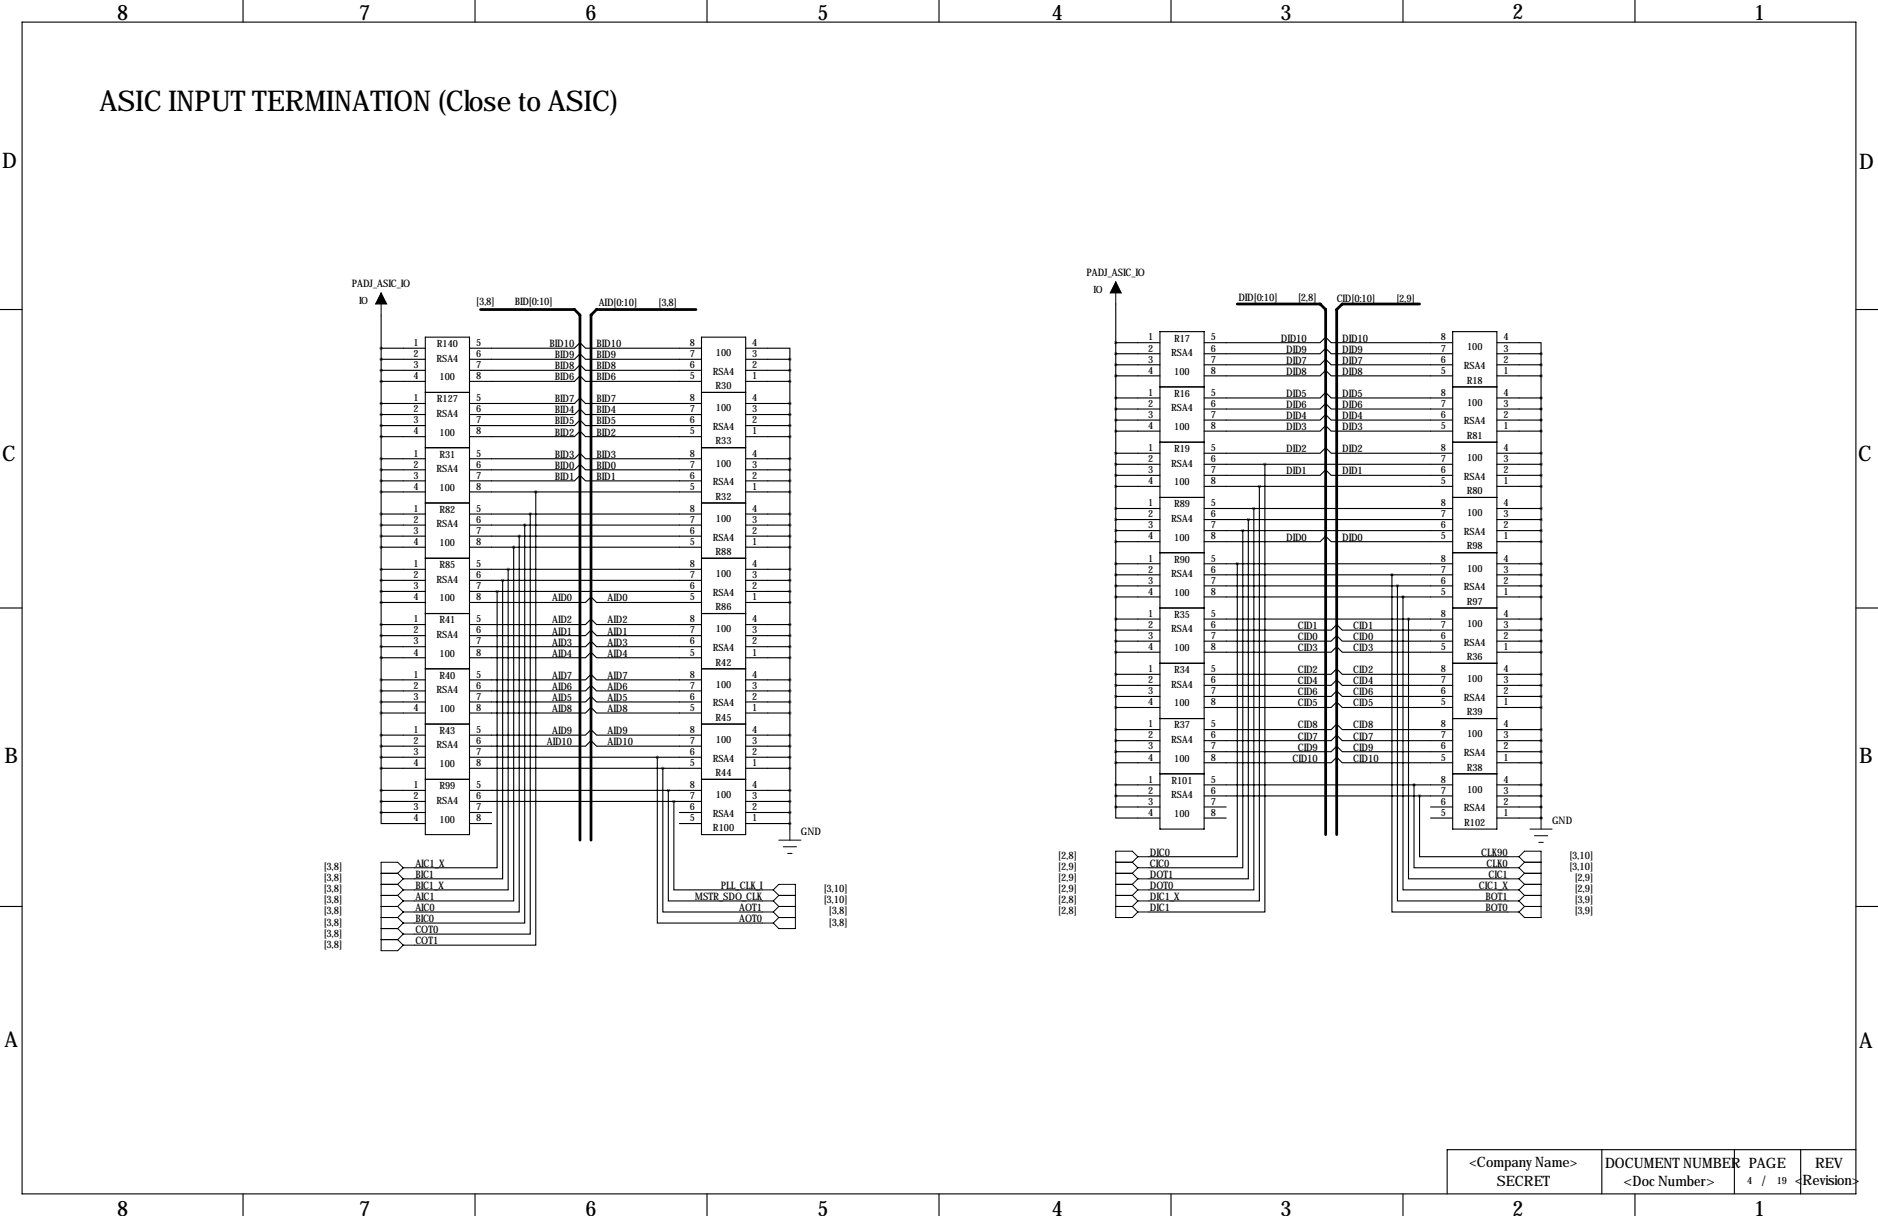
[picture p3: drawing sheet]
<svg xmlns="http://www.w3.org/2000/svg" width="432mm" height="279mm" viewBox="0 0 432 279" stroke-linecap="round" stroke-linejoin="round" font-family="sans-serif">
<g fill="none" stroke="#000" stroke-width=".25">
<path d="M5.1 5.1h421.6v269.2h-421.6zM55.9 0v5.1M109.2 0v5.1M162.6 0v5.1M215.9 0v5.1M269.2 0v5.1M322.6 0v5.1M375.9 0v5.1M0 71.1h5.1M87.6 72.4v114.3M97.8 77.5h10.1v114.3h-10.1zM161.3 77.5h10.1v114.3h-10.1z"/>
<path d="M256.5 78.7h10.2M256.5 69.8v115.6M266.7 76.2h10.2v114.3h-10.2zM276.9 78.7h26.6l1.3-1.2 1.3 1.2h27.9M334 76.2h10.2v114.3h-10.2zM344.2 78.7h10.1v2.6M426.7 71.1h5.1M87.6 92.7h10.2M87.6 95.2h10.2M87.6 97.8h10.2M87.6 80h10.2M87.6 82.5h10.2"/>
<path d="M87.6 85.1h10.2M87.6 87.6h10.2M97.8 90.2h10.1M107.9 95.2h24.2l1.2-1.2 1.3 1.2h26.7M107.9 97.8h24.2l1.2-1.3 1.3 1.3h26.7M107.9 87.6h24.2l1.2-1.2 1.3 1.2h26.7M107.9 92.7h24.2l1.2-1.3 1.3 1.3h26.7M107.9 85.1h24.2l1.2-1.3 1.3 1.3h26.7M107.9 82.5h24.2l1.2-1.2 1.3 1.2h26.7M107.9 80h24.2l1.2-1.3 1.3 1.3h26.7M161.3 90.2h10.1M171.4 80h10.2v2.5"/>
<path d="M171.4 92.7h10.2M171.4 95.2h10.2M171.4 97.8h10.2M171.4 82.5h10.2M171.4 85.1h10.2M171.4 87.6h10.2M181.6 82.5v108M256.5 91.4h10.2M256.5 94h10.2M256.5 96.5h10.2M256.5 99.1h10.2M256.5 81.3h10.2"/>
<path d="M256.5 83.8h10.2M256.5 86.4h10.2M266.7 88.9h10.2M276.9 99.1h26.6l1.3-1.3 1.3 1.3h27.9M276.9 96.5h26.6l1.3-1.3 1.3 1.3h27.9M276.9 91.4h26.6l1.3-1.2 1.3 1.2h27.9M276.9 94h26.6l1.3-1.3 1.3 1.3h27.9M276.9 83.8h26.6l1.3-1.3 1.3 1.3h27.9M276.9 86.4h26.6l1.3-1.3 1.3 1.3h27.9M276.9 81.3h26.6l1.3-1.3 1.3 1.3h27.9M334 88.9h10.2M344.2 91.4h10.1"/>
<path d="M344.2 94h10.1M344.2 96.5h10.1M344.2 99.1h10.1M344.2 81.3h10.1M344.2 83.8h10.1M344.2 86.4h10.1M354.3 81.3v106.7M87.6 100.3h10.2M87.6 105.4h10.2M87.6 107.9h10.2M87.6 110.5h10.2M87.6 113h10.2"/>
<path d="M87.6 118.1h10.2M97.8 102.9h10.1M97.8 115.6h10.1M107.9 107.9h24.2l1.2-1.2 1.3 1.2h26.7M107.9 110.5h24.2l1.2-1.3 1.3 1.3h26.7M107.9 100.3h24.2l1.2-1.2 1.3 1.2h26.7M107.9 105.4h24.2l1.2-1.3 1.3 1.3h26.7M107.9 118.1h14M107.9 113h53.4M121.9 118.1h39.4M121.9 118.1v96.5h-26.7M123.2 113v104.2h-28"/>
<path d="M161.3 102.9h10.1M161.3 115.6h10.1M171.4 100.3h10.2M171.4 105.4h10.2M171.4 107.9h10.2M171.4 110.5h10.2M171.4 113h10.2M171.4 118.1h10.2M256.5 104.1h10.2M256.5 106.7h10.2M256.5 109.2h10.2M256.5 111.8h10.2"/>
<path d="M256.5 116.8h10.2M256.5 119.4h10.2M266.7 101.6h10.2M266.7 114.3h10.2M276.9 109.2h26.6l1.3-1.3 1.3 1.3h27.9M276.9 104.1h26.6l1.3-1.2 1.3 1.2h27.9M276.9 106.7h57.1M276.9 111.8h57.1M276.9 116.8h57.1M276.9 119.4h57.1M287 119.4v82.5h-22.8M288.3 116.8v87.7h-24.1"/>
<path d="M289.6 111.8v95.2h-25.4M290.8 106.7v102.8h-26.6M334 101.6h10.2M334 114.3h10.2M344.2 104.1h10.1M344.2 106.7h10.1M344.2 109.2h10.1M344.2 111.8h10.1M344.2 116.8h10.1M344.2 119.4h10.1M0 139.7h5.1M87.6 120.7h10.2"/>
<path d="M87.6 123.2h10.2M87.6 125.7h10.2M87.6 130.8h10.2M87.6 133.3h10.2M87.6 135.9h10.2M87.6 138.4h10.2M97.8 128.3h10.1M107.9 138.4h26.7l1.3-1.2 1.3 1.2h24.1M107.9 135.9h6.4M107.9 120.7h53.4M107.9 123.2h53.4M107.9 125.7h53.4"/>
<path d="M107.9 130.8h53.4M107.9 133.3h53.4M114.3 135.9v63.5h-19.1M114.3 135.9h47M115.6 133.3v68.6h-20.4M116.8 130.8v73.7h-21.6M118.1 125.7v81.3h-22.9M119.4 123.2v86.3h-24.2M120.6 120.7v91.4h-25.4M161.3 128.3h10.1M171.4 120.7h10.2M171.4 123.2h10.2"/>
<path d="M171.4 125.7h10.2M171.4 130.8h10.2M171.4 133.3h10.2M171.4 135.9h10.2M171.4 138.4h10.2M256.5 121.9h10.2M256.5 124.5h10.2M256.5 129.5h10.2M256.5 132.1h10.2M256.5 134.6h10.2M256.5 137.2h10.2M266.7 139.7h10.2"/>
<path d="M266.7 127h10.2M276.9 124.5h26.6l1.3-1.3 1.3 1.3h27.9M276.9 121.9h57.1M276.9 129.5h57.1M276.9 132.1h57.1M276.9 134.6h57.1M276.9 137.2h57.1M284.5 129.5v67.3h-20.3M285.8 121.9v77.5h-21.6M320 132.1v77.4h26.7M321.3 134.6v72.4h25.4M322.6 137.2v67.3h24.1"/>
<path d="M334 139.7h10.2M334 127h10.2M344.2 121.9h10.1M344.2 124.5h10.1M344.2 129.5h10.1M344.2 132.1h10.1M344.2 134.6h10.1M344.2 137.2h10.1M426.7 139.7h5.1M87.6 156.2h10.2M87.6 158.8h10.2M87.6 143.5h10.2"/>
<path d="M87.6 146h10.2M87.6 148.6h10.2M87.6 151.1h10.2M97.8 153.7h10.1M97.8 141h10.1M107.9 146h26.7l1.3-1.2 1.3 1.2h24.1M107.9 143.5h26.7l1.3-1.3 1.3 1.3h24.1M107.9 148.6h26.7l1.3-1.3 1.3 1.3h24.1M107.9 151.1h26.7l1.3-1.2 1.3 1.2h24.1M107.9 158.8h26.7l1.3-1.3 1.3 1.3h24.1M107.9 156.2h26.7l1.3-1.3 1.3 1.3h24.1M161.3 153.7h10.1"/>
<path d="M161.3 141h10.1M171.4 156.2h10.2M171.4 158.8h10.2M171.4 143.5h10.2M171.4 146h10.2M171.4 148.6h10.2M171.4 151.1h10.2M256.5 154.9h10.2M256.5 157.5h10.2M256.5 142.2h10.2M256.5 144.8h10.2M256.5 147.3h10.2"/>
<path d="M256.5 149.9h10.2M266.7 152.4h10.2M276.9 147.3h29.2l1.2-1.3 1.3 1.3h25.4M276.9 144.8h29.2l1.2-1.3 1.3 1.3h25.4M276.9 154.9h29.2l1.2-1.2 1.3 1.2h25.4M276.9 149.9h29.2l1.2-1.3 1.3 1.3h25.4M276.9 157.5h29.2l1.2-1.3 1.3 1.3h25.4M276.9 142.2h57.1M323.8 142.2v59.7h22.9M334 152.4h10.2M344.2 154.9h10.1M344.2 157.5h10.1"/>
<path d="M344.2 142.2h10.1M344.2 144.8h10.1M344.2 147.3h10.1M344.2 149.9h10.1M87.6 161.3h10.2M87.6 163.8h10.2M87.6 168.9h10.2M87.6 171.4h10.2M87.6 174h10.2M87.6 176.5h10.2M97.8 166.4h10.1M97.8 179.1h10.1"/>
<path d="M107.9 161.3h26.7l1.3-1.3 1.3 1.3h24.1M107.9 163.8h26.7l1.3-1.2 1.3 1.2h24.1M107.9 168.9h26.7l1.3-1.3 1.3 1.3h24.1M107.9 171.4h26.7l1.3-1.2 1.3 1.2h24.1M107.9 174h53.4M107.9 176.5h53.4M151.1 174v38.1h24.2M152.4 176.5v33h22.9M161.3 166.4h10.1M161.3 179.1h10.1M171.4 161.3h10.2M171.4 163.8h10.2"/>
<path d="M171.4 168.9h10.2M171.4 171.4h10.2M171.4 174h10.2M171.4 176.5h10.2M256.5 160h10.2M256.5 162.6h10.2M256.5 167.6h10.2M256.5 170.2h10.2M256.5 172.7h10.2M256.5 175.3h10.2M266.7 165.1h10.2M266.7 177.8h10.2"/>
<path d="M276.9 162.6h29.2l1.2-1.3 1.3 1.3h25.4M276.9 160h29.2l1.2-1.2 1.3 1.2h25.4M276.9 170.2h29.2l1.2-1.3 1.3 1.3h25.4M276.9 167.6h29.2l1.2-1.2 1.3 1.2h25.4M276.9 172.7h29.2l1.2-1.3 1.3 1.3h25.4M276.9 175.3h29.2l1.2-1.3 1.3 1.3h25.4M334 165.1h10.2M334 177.8h10.2M344.2 160h10.1M344.2 162.6h10.1M344.2 167.6h10.1M344.2 170.2h10.1"/>
<path d="M344.2 172.7h10.1M344.2 175.3h10.1M87.6 186.7v2.5h10.2M87.6 181.6h10.2M87.6 184.1h10.2M87.6 186.7h10.2M107.9 181.6h53.4M107.9 184.1h47M107.9 186.7h5.1M107.9 189.2h5.1M153.7 181.6v25.4h21.6M154.9 184.1v20.4h20.4"/>
<path d="M154.9 184.1h6.4M156.2 186.7h5.1M156.2 189.2h5.1M171.4 181.6h10.2M171.4 184.1h10.2M171.4 186.7h10.2M171.4 189.2h10.2M256.5 185.4v2.6h10.2M256.5 180.3h10.2M256.5 182.9h10.2M256.5 185.4h10.2M276.9 180.3h57.1"/>
<path d="M276.9 182.9h57.1M276.9 185.4h5M276.9 188h5M325.1 180.3v19.1h21.6M326.4 182.9v13.9h20.3M328.9 185.4h5.1M328.9 188h5.1M344.2 180.3h10.1M344.2 182.9h10.1M344.2 185.4h10.1M344.2 188h10.1M354.3 188h.1"/>
<path d="M0 208.3h5.1M426.7 208.3h5.1M55.9 274.3v5.1M109.2 274.3v5.1M162.6 274.3v5.1M215.9 274.3v5.1M269.2 274.3v5.1M322.6 274.3v5.1M368.3 264.2v10.1M375.9 274.3v5.1M398.8 264.2v10.1M414 264.2v10.1"/>
<path d="M426.7 264.2h-94v10.1"/>
</g>
<g fill="none" stroke="#000" stroke-width=".23">
<path d="M87.6 67.3v5.1M256.5 64.8v5M92.7 199.4l-1.3-1.3h-3.8v20.3h3.8l1.3-1.2M92.7 199.4h2.5M92.7 199.4l-1.3 1.3M179.1 193h5M180.1 194.6h3M181.1 196.1h1M181.6 190.5v2.5M256.5 198.1h3.8M260.3 198.1l1.3 1.3M261.6 196.8l-1.3-1.2h-3.8v15.2h3.8l1.3-1.3"/>
<path d="M261.6 199.4h2.6M261.6 196.8h2.6M261.6 196.8l-1.3 1.3M261.6 199.4l-1.3 1.3M346.7 199.4h2.5M346.7 196.8h2.5M349.2 196.8l1.3-1.2h3.8v15.2h-3.8l-1.3-1.3M349.2 196.8l1.3 1.3M349.2 199.4l1.3 1.3M350.5 198.1h3.8M350.5 198.1l-1.3 1.3M351.8 190.5h5.1"/>
<path d="M352.8 192h3.1M353.8 193.5h1M354.3 188v2.5M87.6 200.7h3.8M87.6 203.2h3.8M87.6 205.7h3.8M87.6 208.3h3.8M87.6 210.8h3.8M87.6 213.4h3.8M87.6 215.9h3.8M91.4 200.7l1.3 1.2M91.4 203.2l1.3 1.3"/>
<path d="M91.4 205.7l1.3 1.3M91.4 208.3l1.3 1.2M91.4 210.8l1.3 1.3M91.4 213.4l1.3 1.2M91.4 215.9l1.3 1.3M92.7 201.9h2.5M92.7 201.9l-1.3 1.3M92.7 204.5h2.5M92.7 204.5l-1.3 1.2M92.7 207h2.5M92.7 207l-1.3 1.3M92.7 209.5h2.5"/>
<path d="M92.7 209.5l-1.3 1.3M92.7 212.1h2.5M92.7 212.1l-1.3 1.3M92.7 214.6h2.5M92.7 214.6l-1.3 1.3M92.7 217.2h2.5M175.3 204.5h2.5M175.3 207h2.5M175.3 209.5h2.5M175.3 212.1h2.5M177.8 204.5l1.3-1.3h3.8v10.2h-3.8l-1.3-1.3M177.8 204.5l1.3 1.2"/>
<path d="M177.8 207l1.3 1.3M177.8 209.5l1.3 1.3M179.1 205.7h3.8M179.1 208.3h3.8M179.1 210.8h3.8M179.1 205.7l-1.3 1.3M179.1 208.3l-1.3 1.2M179.1 210.8l-1.3 1.3M256.5 200.7h3.8M256.5 203.2h3.8M256.5 205.7h3.8M256.5 208.3h3.8"/>
<path d="M260.3 200.7l1.3 1.2M260.3 203.2l1.3 1.3M260.3 205.7l1.3 1.3M260.3 208.3l1.3 1.2M261.6 201.9h2.6M261.6 204.5h2.6M261.6 207h2.6M261.6 209.5h2.6M261.6 201.9l-1.3 1.3M261.6 204.5l-1.3 1.2M261.6 207l-1.3 1.3M346.7 201.9h2.5"/>
<path d="M346.7 204.5h2.5M346.7 207h2.5M346.7 209.5h2.5M349.2 201.9l1.3 1.3M349.2 204.5l1.3 1.2M349.2 207l1.3 1.3M350.5 200.7h3.8M350.5 203.2h3.8M350.5 205.7h3.8M350.5 208.3h3.8M350.5 200.7l-1.3 1.2M350.5 203.2l-1.3 1.3"/>
<path d="M350.5 205.7l-1.3 1.3M350.5 208.3l-1.3 1.2"/>
</g>
<path d="M87.6 67.3l1.3 2.5h-2.5zM256.5 64.8l1.3 2.5h-2.5z" fill="#000" stroke="#000" stroke-width=".23"/>
<path d="M87.6 110.5a.05 .05 0 0 0 .1 0 .05 .05 0 0 0-.1 0zM87.6 108a.05 .05 0 0 0 .1 0 .05 .05 0 0 0-.1 0zM87.6 105.4a.05 .05 0 0 0 .1 0 .05 .05 0 0 0-.1 0zM87.6 100.3a.05 .05 0 0 0 .1 0 .05 .05 0 0 0-.1 0zM87.6 97.8a.05 .05 0 0 0 .1 0 .05 .05 0 0 0-.1 0zM87.6 95.3a.05 .05 0 0 0 .1 0 .05 .05 0 0 0-.1 0zM87.6 92.7a.05 .05 0 0 0 .1 0 .05 .05 0 0 0-.1 0zM87.6 87.6a.05 .05 0 0 0 .1 0 .05 .05 0 0 0-.1 0zM87.6 85.1a.05 .05 0 0 0 .1 0 .05 .05 0 0 0-.1 0zM87.6 82.6a.05 .05 0 0 0 .1 0 .05 .05 0 0 0-.1 0zM87.6 80a.05 .05 0 0 0 .1 0 .05 .05 0 0 0-.1 0zM354.3 144.8a.05 .05 0 0 0 .1 0 .05 .05 0 0 0-.1 0zM354.3 147.3a.05 .05 0 0 0 .1 0 .05 .05 0 0 0-.1 0zM354.3 149.9a.05 .05 0 0 0 .1 0 .05 .05 0 0 0-.1 0zM354.3 154.9a.05 .05 0 0 0 .1 0 .05 .05 0 0 0-.1 0zM354.3 157.5a.05 .05 0 0 0 .1 0 .05 .05 0 0 0-.1 0zM354.3 160a.05 .05 0 0 0 .1 0 .05 .05 0 0 0-.1 0zM354.3 162.6a.05 .05 0 0 0 .1 0 .05 .05 0 0 0-.1 0zM354.3 167.6a.05 .05 0 0 0 .1 0 .05 .05 0 0 0-.1 0zM354.3 170.2a.05 .05 0 0 0 .1 0 .05 .05 0 0 0-.1 0zM354.3 172.7a.05 .05 0 0 0 .1 0 .05 .05 0 0 0-.1 0zM354.3 175.3a.05 .05 0 0 0 .1 0 .05 .05 0 0 0-.1 0zM256.5 172.7a.05 .05 0 0 0 .1 0 .05 .05 0 0 0-.1 0zM256.5 170.2a.05 .05 0 0 0 .1 0 .05 .05 0 0 0-.1 0zM256.5 167.6a.05 .05 0 0 0 .1 0 .05 .05 0 0 0-.1 0zM256.5 162.6a.05 .05 0 0 0 .1 0 .05 .05 0 0 0-.1 0zM256.5 160a.05 .05 0 0 0 .1 0 .05 .05 0 0 0-.1 0zM256.5 157.5a.05 .05 0 0 0 .1 0 .05 .05 0 0 0-.1 0zM256.5 154.9a.05 .05 0 0 0 .1 0 .05 .05 0 0 0-.1 0zM256.5 149.9a.05 .05 0 0 0 .1 0 .05 .05 0 0 0-.1 0zM256.5 147.3a.05 .05 0 0 0 .1 0 .05 .05 0 0 0-.1 0zM256.5 144.8a.05 .05 0 0 0 .1 0 .05 .05 0 0 0-.1 0zM87.6 174a.05 .05 0 0 0 .1 0 .05 .05 0 0 0-.1 0zM87.6 171.5a.05 .05 0 0 0 .1 0 .05 .05 0 0 0-.1 0zM87.6 168.9a.05 .05 0 0 0 .1 0 .05 .05 0 0 0-.1 0zM87.6 163.8a.05 .05 0 0 0 .1 0 .05 .05 0 0 0-.1 0zM87.6 161.3a.05 .05 0 0 0 .1 0 .05 .05 0 0 0-.1 0zM87.6 158.8a.05 .05 0 0 0 .1 0 .05 .05 0 0 0-.1 0zM87.6 156.2a.05 .05 0 0 0 .1 0 .05 .05 0 0 0-.1 0zM87.6 151.1a.05 .05 0 0 0 .1 0 .05 .05 0 0 0-.1 0zM87.6 148.6a.05 .05 0 0 0 .1 0 .05 .05 0 0 0-.1 0zM87.6 146.1a.05 .05 0 0 0 .1 0 .05 .05 0 0 0-.1 0zM354.3 81.3a.05 .05 0 0 0 .1 0 .05 .05 0 0 0-.1 0zM354.3 83.8a.05 .05 0 0 0 .1 0 .05 .05 0 0 0-.1 0zM354.3 86.4a.05 .05 0 0 0 .1 0 .05 .05 0 0 0-.1 0zM354.3 91.4a.05 .05 0 0 0 .1 0 .05 .05 0 0 0-.1 0zM354.3 94a.05 .05 0 0 0 .1 0 .05 .05 0 0 0-.1 0zM354.3 96.5a.05 .05 0 0 0 .1 0 .05 .05 0 0 0-.1 0zM354.3 99.1a.05 .05 0 0 0 .1 0 .05 .05 0 0 0-.1 0zM354.3 104.1a.05 .05 0 0 0 .1 0 .05 .05 0 0 0-.1 0zM354.3 106.7a.05 .05 0 0 0 .1 0 .05 .05 0 0 0-.1 0zM354.3 109.2a.05 .05 0 0 0 .1 0 .05 .05 0 0 0-.1 0zM354.3 111.8a.05 .05 0 0 0 .1 0 .05 .05 0 0 0-.1 0zM256.5 109.2a.05 .05 0 0 0 .1 0 .05 .05 0 0 0-.1 0zM256.5 106.7a.05 .05 0 0 0 .1 0 .05 .05 0 0 0-.1 0zM256.5 104.1a.05 .05 0 0 0 .1 0 .05 .05 0 0 0-.1 0zM256.5 99.1a.05 .05 0 0 0 .1 0 .05 .05 0 0 0-.1 0zM256.5 96.5a.05 .05 0 0 0 .1 0 .05 .05 0 0 0-.1 0zM256.5 94a.05 .05 0 0 0 .1 0 .05 .05 0 0 0-.1 0zM256.5 91.4a.05 .05 0 0 0 .1 0 .05 .05 0 0 0-.1 0zM256.5 86.4a.05 .05 0 0 0 .1 0 .05 .05 0 0 0-.1 0zM256.5 83.8a.05 .05 0 0 0 .1 0 .05 .05 0 0 0-.1 0zM256.5 81.3a.05 .05 0 0 0 .1 0 .05 .05 0 0 0-.1 0zM256.5 78.7a.05 .05 0 0 0 .1 0 .05 .05 0 0 0-.1 0zM87.6 113a.05 .05 0 0 0 .1 0 .05 .05 0 0 0-.1 0zM87.6 135.9a.05 .05 0 0 0 .1 0 .05 .05 0 0 0-.1 0zM87.6 118.1a.05 .05 0 0 0 .1 0 .05 .05 0 0 0-.1 0zM87.6 120.7a.05 .05 0 0 0 .1 0 .05 .05 0 0 0-.1 0zM87.6 123.2a.05 .05 0 0 0 .1 0 .05 .05 0 0 0-.1 0zM87.6 125.7a.05 .05 0 0 0 .1 0 .05 .05 0 0 0-.1 0zM87.6 130.8a.05 .05 0 0 0 .1 0 .05 .05 0 0 0-.1 0zM87.6 133.4a.05 .05 0 0 0 .1 0 .05 .05 0 0 0-.1 0zM256.5 111.8a.05 .05 0 0 0 .1 0 .05 .05 0 0 0-.1 0zM256.5 134.6a.05 .05 0 0 0 .1 0 .05 .05 0 0 0-.1 0zM256.5 132.1a.05 .05 0 0 0 .1 0 .05 .05 0 0 0-.1 0zM256.5 129.5a.05 .05 0 0 0 .1 0 .05 .05 0 0 0-.1 0zM256.5 124.5a.05 .05 0 0 0 .1 0 .05 .05 0 0 0-.1 0zM256.5 121.9a.05 .05 0 0 0 .1 0 .05 .05 0 0 0-.1 0zM256.5 119.4a.05 .05 0 0 0 .1 0 .05 .05 0 0 0-.1 0zM256.5 116.8a.05 .05 0 0 0 .1 0 .05 .05 0 0 0-.1 0zM354.3 116.8a.05 .05 0 0 0 .1 0 .05 .05 0 0 0-.1 0zM354.3 119.4a.05 .05 0 0 0 .1 0 .05 .05 0 0 0-.1 0zM354.3 121.9a.05 .05 0 0 0 .1 0 .05 .05 0 0 0-.1 0zM354.3 124.5a.05 .05 0 0 0 .1 0 .05 .05 0 0 0-.1 0zM354.3 129.5a.05 .05 0 0 0 .1 0 .05 .05 0 0 0-.1 0zM354.3 132.1a.05 .05 0 0 0 .1 0 .05 .05 0 0 0-.1 0zM354.3 134.6a.05 .05 0 0 0 .1 0 .05 .05 0 0 0-.1 0zM354.3 137.2a.05 .05 0 0 0 .1 0 .05 .05 0 0 0-.1 0zM87.6 176.5a.05 .05 0 0 0 .1 0 .05 .05 0 0 0-.1 0zM87.6 181.6a.05 .05 0 0 0 .1 0 .05 .05 0 0 0-.1 0zM87.6 184.2a.05 .05 0 0 0 .1 0 .05 .05 0 0 0-.1 0zM87.6 186.7a.05 .05 0 0 0 .1 0 .05 .05 0 0 0-.1 0zM256.5 175.3a.05 .05 0 0 0 .1 0 .05 .05 0 0 0-.1 0zM256.5 180.3a.05 .05 0 0 0 .1 0 .05 .05 0 0 0-.1 0zM256.5 182.9a.05 .05 0 0 0 .1 0 .05 .05 0 0 0-.1 0zM256.5 185.4a.05 .05 0 0 0 .1 0 .05 .05 0 0 0-.1 0zM354.3 180.3a.05 .05 0 0 0 .1 0 .05 .05 0 0 0-.1 0zM354.3 182.9a.05 .05 0 0 0 .1 0 .05 .05 0 0 0-.1 0zM354.3 185.4a.05 .05 0 0 0 .1 0 .05 .05 0 0 0-.1 0zM354.3 188a.05 .05 0 0 0 .1 0 .05 .05 0 0 0-.1 0zM87.6 143.5a.05 .05 0 0 0 .1 0 .05 .05 0 0 0-.1 0zM87.6 138.4a.05 .05 0 0 0 .1 0 .05 .05 0 0 0-.1 0zM354.3 142.2a.05 .05 0 0 0 .1 0 .05 .05 0 0 0-.1 0zM256.5 142.2a.05 .05 0 0 0 .1 0 .05 .05 0 0 0-.1 0zM256.5 137.2a.05 .05 0 0 0 .1 0 .05 .05 0 0 0-.1 0zM120.6 120.7a.05 .05 0 0 0 .1 0 .05 .05 0 0 0-.1 0zM116.8 130.8a.05 .05 0 0 0 .1 0 .05 .05 0 0 0-.1 0zM115.5 133.4a.05 .05 0 0 0 .1 0 .05 .05 0 0 0-.1 0zM151.1 174a.05 .05 0 0 0 .1 0 .05 .05 0 0 0-.1 0zM153.6 181.6a.05 .05 0 0 0 .1 0 .05 .05 0 0 0-.1 0zM154.9 184.2a.05 .05 0 0 0 .1 0 .05 .05 0 0 0-.1 0zM290.8 106.7a.05 .05 0 0 0 .1 0 .05 .05 0 0 0-.1 0zM289.5 111.8a.05 .05 0 0 0 .1 0 .05 .05 0 0 0-.1 0zM285.7 121.9a.05 .05 0 0 0 .1 0 .05 .05 0 0 0-.1 0zM320 132.1a.05 .05 0 0 0 .1 0 .05 .05 0 0 0-.1 0zM323.8 142.2a.05 .05 0 0 0 .1 0 .05 .05 0 0 0-.1 0z" fill="#000" stroke="#000" stroke-width=".63"/>
<path d="M110.5 71.1h21.6l1.2 1.3v120.6M160 71.1h-22.8l-1.3 1.3v120.6M284.5 69.8h19l1.3 1.3v120.7M326.4 69.8h-17.8l-1.3 1.3v120.7" fill="none" stroke="#000" stroke-width=".63"/>
<text font-size="6.6" x="22.9" y="25.4">ASIC INPUT TERMINATION (Close to ASIC)</text>
<g font-size="4.9">
<text x="26.9" y="4.6">8</text>
<text x="82.5" y="4.6">7</text>
<text x="134.6" y="4.6">6</text>
<text x="188" y="4.6">5</text>
<text x="241.8" y="4.6">4</text>
<text x="294.4" y="4.6">3</text>
<text x="347.7" y="4.3">2</text>
<text x="403.4" y="4.6">1</text>
<text x=".5" y="38.6">D</text>
<text x="427.5" y="38.9">D</text>
<text x=".5" y="105.9">C</text>
<text x="427.2" y="105.9">C</text>
<text x="1" y="175.3">B</text>
<text x="427.5" y="175.3">B</text>
<text x="1" y="240.5">A</text>
<text x="427.5" y="240.8">A</text>
<text x="26.9" y="279.3">8</text>
<text x="82.5" y="279.3">7</text>
<text x="134.6" y="279.3">6</text>
<text x="188" y="279.3">5</text>
<text x="241.8" y="279.3">4</text>
<text x="294.4" y="279.3">3</text>
<text x="347.7" y="279.3">2</text>
<text x="403.4" y="279.3">1</text>
</g>
<g font-size="3.3">
<text x="337.9" y="268.1">&lt;Company Name&gt;</text>
<text x="369.1" y="268.5">DOCUMENT NUMBER PAGE</text>
<text x="417.3" y="268.5">REV</text>
<text x="344.2" y="272.5">SECRET</text>
<text x="373.3" y="272.5">&lt;Doc Number&gt;</text>
<text x="405.1" y="272.5">/</text>
<text x="412.7" y="272.4">&lt;Revision&gt;</text>
</g>
<g font-size="2.4">
<text x="249.8" y="63.5">PADJ_ASIC_IO</text>
<text x="80.9" y="66">PADJ_ASIC_IO</text>
<text x="109.5" y="70.1">[3,8]</text>
<text x="118.4" y="70.1">BID[0:10]</text>
<text x="137.7" y="70.4">AID[0:10]</text>
<text x="151.4" y="70.4">[3,8]</text>
<text x="284.7" y="69.1">DID[0:10]</text>
<text x="298.4" y="69.1">[2,8]</text>
<text x="307.3" y="69.3">CID[0:10]</text>
<text x="321.1" y="69.3">[2,9]</text>
<text x="126.4" y="79.8">BID10</text>
<text x="127.6" y="82.3">BID9</text>
<text x="137.2" y="82.3">BID9</text>
<text x="137.2" y="79.8">BID10</text>
<text x="294.5" y="78.5">DID10</text>
<text x="295.7" y="83.6">DID7</text>
<text x="295.7" y="81">DID9</text>
<text x="308.6" y="83.6">DID7</text>
<text x="308.6" y="81">DID9</text>
<text x="308.6" y="78.5">DID10</text>
<text x="127.6" y="87.4">BID6</text>
<text x="127.6" y="84.8">BID8</text>
<text x="137.2" y="87.4">BID6</text>
<text x="137.2" y="84.8">BID8</text>
<text x="295.7" y="86.1">DID8</text>
<text x="308.6" y="86.1">DID8</text>
<text x="127.6" y="95">BID4</text>
<text x="127.6" y="92.5">BID7</text>
<text x="137.2" y="95">BID4</text>
<text x="137.2" y="92.5">BID7</text>
<text x="295.7" y="91.2">DID5</text>
<text x="295.7" y="93.7">DID6</text>
<text x="308.6" y="91.2">DID5</text>
<text x="308.6" y="93.7">DID6</text>
<text x="127.6" y="100.1">BID2</text>
<text x="127.6" y="97.5">BID5</text>
<text x="137.2" y="100.1">BID2</text>
<text x="137.2" y="97.5">BID5</text>
<text x="295.7" y="98.8">DID3</text>
<text x="295.7" y="96.3">DID4</text>
<text x="308.6" y="98.8">DID3</text>
<text x="308.6" y="96.3">DID4</text>
<text x="127.6" y="107.7">BID0</text>
<text x="127.6" y="105.2">BID3</text>
<text x="137.2" y="107.7">BID0</text>
<text x="137.2" y="105.2">BID3</text>
<text x="295.7" y="103.9">DID2</text>
<text x="308.6" y="103.9">DID2</text>
<text x="127.6" y="110.2">BID1</text>
<text x="137.2" y="110.2">BID1</text>
<text x="295.7" y="109">DID1</text>
<text x="308.6" y="109">DID1</text>
<text x="295.7" y="124.2">DID0</text>
<text x="308.6" y="124.2">DID0</text>
<text x="127" y="138.2">AID0</text>
<text x="127" y="143.3">AID2</text>
<text x="139.7" y="138.2">AID0</text>
<text x="139.7" y="143.3">AID2</text>
<text x="127" y="145.8">AID1</text>
<text x="127" y="148.3">AID3</text>
<text x="139.7" y="145.8">AID1</text>
<text x="139.7" y="148.3">AID3</text>
<text x="298.4" y="147.1">CID0</text>
<text x="298.4" y="144.5">CID1</text>
<text x="298.4" y="149.6">CID3</text>
<text x="311.1" y="147.1">CID0</text>
<text x="311.1" y="144.5">CID1</text>
<text x="311.1" y="149.6">CID3</text>
<text x="127" y="150.9">AID4</text>
<text x="127" y="156">AID7</text>
<text x="139.7" y="150.9">AID4</text>
<text x="139.7" y="156">AID7</text>
<text x="298.4" y="154.7">CID2</text>
<text x="311.1" y="154.7">CID2</text>
<text x="127" y="161">AID5</text>
<text x="127" y="158.5">AID6</text>
<text x="139.7" y="161">AID5</text>
<text x="139.7" y="158.5">AID6</text>
<text x="298.4" y="157.2">CID4</text>
<text x="298.4" y="159.8">CID6</text>
<text x="311.1" y="157.2">CID4</text>
<text x="311.1" y="159.8">CID6</text>
<text x="127" y="163.6">AID8</text>
<text x="139.7" y="163.6">AID8</text>
<text x="298.4" y="162.3">CID5</text>
<text x="298.4" y="167.4">CID8</text>
<text x="311.1" y="162.3">CID5</text>
<text x="311.1" y="167.4">CID8</text>
<text x="125.7" y="171.2">AID10</text>
<text x="127" y="168.7">AID9</text>
<text x="139.7" y="168.7">AID9</text>
<text x="139.7" y="171.2">AID10</text>
<text x="298.4" y="169.9">CID7</text>
<text x="298.4" y="172.5">CID9</text>
<text x="311.1" y="169.9">CID7</text>
<text x="311.1" y="172.5">CID9</text>
<text x="297.2" y="175">CID10</text>
<text x="311.1" y="175">CID10</text>
<text x="184.1" y="191.8">GND</text>
<text x="356.9" y="189.2">GND</text>
<text x="243.3" y="197.4">[2,8]</text>
<text x="264.4" y="196.6">DIC0</text>
<text x="340.6" y="196.6">CLK90</text>
<text x="360.8" y="197.4">[3,10]</text>
<text x="74.4" y="202.5">[3,8]</text>
<text x="74.4" y="200">[3,8]</text>
<text x="95.5" y="201.7">BIC1</text>
<text x="95.5" y="199.1">AIC1_X</text>
<text x="243.3" y="200">[2,9]</text>
<text x="243.3" y="202.5">[2,9]</text>
<text x="264.4" y="199.1">CIC0</text>
<text x="264.4" y="201.7">DOT1</text>
<text x="341.8" y="199.1">CLK0</text>
<text x="342.2" y="201.7">CIC1</text>
<text x="360.8" y="200">[3,10]</text>
<text x="362.1" y="202.5">[2,9]</text>
<text x="74.4" y="205">[3,8]</text>
<text x="74.4" y="207.6">[3,8]</text>
<text x="95.5" y="204.2">BIC1_X</text>
<text x="95.5" y="206.8">AIC1</text>
<text x="95.5" y="209.3">AIC0</text>
<text x="159.8" y="206.8">MSTR_SDO_CLK</text>
<text x="165.8" y="204.2">PLL_CLK_I</text>
<text x="170" y="209.3">AOT1</text>
<text x="189.4" y="205">[3,10]</text>
<text x="189.4" y="207.6">[3,10]</text>
<text x="243.3" y="205">[2,9]</text>
<text x="243.3" y="207.6">[2,8]</text>
<text x="264.4" y="204.2">DOT0</text>
<text x="264.4" y="206.8">DIC1_X</text>
<text x="264.4" y="209.3">DIC1</text>
<text x="340.1" y="204.2">CIC1_X</text>
<text x="341.5" y="206.8">BOT1</text>
<text x="341.5" y="209.3">BOT0</text>
<text x="362.1" y="205">[2,9]</text>
<text x="362.1" y="207.6">[3,9]</text>
<text x="74.4" y="210.1">[3,8]</text>
<text x="74.4" y="212.7">[3,8]</text>
<text x="74.4" y="215.2">[3,8]</text>
<text x="95.5" y="211.8">BIC0</text>
<text x="95.5" y="214.4">COT0</text>
<text x="170" y="211.8">AOT0</text>
<text x="190.6" y="210.1">[3,8]</text>
<text x="190.6" y="212.7">[3,8]</text>
<text x="243.3" y="210.1">[2,8]</text>
<text x="362.1" y="210.1">[3,9]</text>
<text x="74.4" y="217.7">[3,8]</text>
<text x="95.5" y="216.9">COT1</text>
</g>
<g font-size="2.3">
<text x="82.5" y="69.8">IO</text>
<text x="251.5" y="67.3">IO</text>
<text x="95.1" y="79.5">1</text>
<text x="95.1" y="82">2</text>
<text x="100.4" y="83.1">RSA4</text>
<text x="100.4" y="79.8">R140</text>
<text x="109.5" y="79.5">5</text>
<text x="109.5" y="82">6</text>
<text x="158.6" y="82">7</text>
<text x="158.6" y="79.5">8</text>
<text x="164.6" y="81.8">100</text>
<text x="173" y="82">3</text>
<text x="173" y="79.5">4</text>
<text x="264" y="78.2">1</text>
<text x="264" y="80.8">2</text>
<text x="264" y="83.3">3</text>
<text x="269.3" y="81.8">RSA4</text>
<text x="269.9" y="78.5">R17</text>
<text x="278.4" y="78.2">5</text>
<text x="278.4" y="80.8">6</text>
<text x="278.4" y="83.3">7</text>
<text x="331.3" y="83.3">6</text>
<text x="331.3" y="80.8">7</text>
<text x="331.3" y="78.2">8</text>
<text x="337.3" y="80.5">100</text>
<text x="345.7" y="83.3">2</text>
<text x="345.7" y="80.8">3</text>
<text x="345.7" y="78.2">4</text>
<text x="95.1" y="84.6">3</text>
<text x="95.1" y="87.1">4</text>
<text x="101.1" y="87.4">100</text>
<text x="109.5" y="84.6">7</text>
<text x="109.5" y="87.1">8</text>
<text x="158.6" y="87.1">5</text>
<text x="158.6" y="84.6">6</text>
<text x="163.9" y="86.1">RSA4</text>
<text x="164.5" y="89.4">R30</text>
<text x="173" y="87.1">1</text>
<text x="173" y="84.6">2</text>
<text x="264" y="85.9">4</text>
<text x="270" y="86.1">100</text>
<text x="278.4" y="85.9">8</text>
<text x="331.3" y="85.9">5</text>
<text x="336.6" y="84.8">RSA4</text>
<text x="337.2" y="88.1">R18</text>
<text x="345.7" y="85.9">1</text>
<text x="95.1" y="92.2">1</text>
<text x="95.1" y="94.7">2</text>
<text x="100.4" y="95.8">RSA4</text>
<text x="100.4" y="92.5">R127</text>
<text x="109.5" y="92.2">5</text>
<text x="109.5" y="94.7">6</text>
<text x="158.6" y="94.7">7</text>
<text x="158.6" y="92.2">8</text>
<text x="164.6" y="94.5">100</text>
<text x="173" y="94.7">3</text>
<text x="173" y="92.2">4</text>
<text x="264" y="90.9">1</text>
<text x="264" y="93.5">2</text>
<text x="269.3" y="94.5">RSA4</text>
<text x="269.9" y="91.2">R16</text>
<text x="278.4" y="90.9">5</text>
<text x="278.4" y="93.5">6</text>
<text x="331.3" y="93.5">7</text>
<text x="331.3" y="90.9">8</text>
<text x="337.3" y="93.2">100</text>
<text x="345.7" y="93.5">3</text>
<text x="345.7" y="90.9">4</text>
<text x="95.1" y="97.3">3</text>
<text x="95.1" y="99.8">4</text>
<text x="101.1" y="100.1">100</text>
<text x="109.5" y="97.3">7</text>
<text x="109.5" y="99.8">8</text>
<text x="158.6" y="99.8">5</text>
<text x="158.6" y="97.3">6</text>
<text x="163.9" y="98.8">RSA4</text>
<text x="173" y="99.8">1</text>
<text x="173" y="97.3">2</text>
<text x="264" y="96">3</text>
<text x="264" y="98.6">4</text>
<text x="270" y="98.8">100</text>
<text x="278.4" y="96">7</text>
<text x="278.4" y="98.6">8</text>
<text x="331.3" y="98.6">5</text>
<text x="331.3" y="96">6</text>
<text x="336.6" y="97.5">RSA4</text>
<text x="337.2" y="100.8">R81</text>
<text x="345.7" y="98.6">1</text>
<text x="345.7" y="96">2</text>
<text x="95.1" y="104.9">1</text>
<text x="95.1" y="107.4">2</text>
<text x="101" y="105.2">R31</text>
<text x="109.5" y="104.9">5</text>
<text x="109.5" y="107.4">6</text>
<text x="158.6" y="107.4">7</text>
<text x="158.6" y="104.9">8</text>
<text x="164.5" y="102.1">R33</text>
<text x="164.6" y="107.2">100</text>
<text x="173" y="107.4">3</text>
<text x="173" y="104.9">4</text>
<text x="264" y="103.6">1</text>
<text x="264" y="106.2">2</text>
<text x="269.3" y="107.2">RSA4</text>
<text x="269.9" y="103.9">R19</text>
<text x="278.4" y="103.6">5</text>
<text x="278.4" y="106.2">6</text>
<text x="331.3" y="106.2">7</text>
<text x="331.3" y="103.6">8</text>
<text x="337.3" y="105.9">100</text>
<text x="345.7" y="106.2">3</text>
<text x="345.7" y="103.6">4</text>
<text x="95.1" y="110">3</text>
<text x="95.1" y="112.5">4</text>
<text x="100.4" y="108.5">RSA4</text>
<text x="101.1" y="112.8">100</text>
<text x="109.5" y="110">7</text>
<text x="109.5" y="112.5">8</text>
<text x="158.6" y="112.5">5</text>
<text x="158.6" y="110">6</text>
<text x="163.9" y="111.5">RSA4</text>
<text x="173" y="112.5">1</text>
<text x="173" y="110">2</text>
<text x="264" y="108.7">3</text>
<text x="264" y="111.3">4</text>
<text x="270" y="111.5">100</text>
<text x="278.4" y="108.7">7</text>
<text x="278.4" y="111.3">8</text>
<text x="331.3" y="111.3">5</text>
<text x="331.3" y="108.7">6</text>
<text x="336.6" y="110.2">RSA4</text>
<text x="337.2" y="113.5">R80</text>
<text x="345.7" y="111.3">1</text>
<text x="345.7" y="108.7">2</text>
<text x="95.1" y="117.6">1</text>
<text x="101" y="117.9">R82</text>
<text x="109.5" y="117.6">5</text>
<text x="158.6" y="117.6">8</text>
<text x="164.5" y="114.8">R32</text>
<text x="164.6" y="119.9">100</text>
<text x="173" y="117.6">4</text>
<text x="264" y="116.3">1</text>
<text x="264" y="118.9">2</text>
<text x="269.3" y="119.9">RSA4</text>
<text x="269.9" y="116.6">R89</text>
<text x="278.4" y="116.3">5</text>
<text x="278.4" y="118.9">6</text>
<text x="331.3" y="118.9">7</text>
<text x="331.3" y="116.3">8</text>
<text x="337.3" y="118.6">100</text>
<text x="345.7" y="118.9">3</text>
<text x="345.7" y="116.3">4</text>
<text x="95.1" y="120.1">2</text>
<text x="95.1" y="122.7">3</text>
<text x="95.1" y="125.2">4</text>
<text x="100.4" y="121.2">RSA4</text>
<text x="101.1" y="125.5">100</text>
<text x="109.5" y="120.1">6</text>
<text x="109.5" y="122.7">7</text>
<text x="109.5" y="125.2">8</text>
<text x="158.6" y="125.2">5</text>
<text x="158.6" y="122.7">6</text>
<text x="158.6" y="120.1">7</text>
<text x="163.9" y="124.2">RSA4</text>
<text x="173" y="125.2">1</text>
<text x="173" y="122.7">2</text>
<text x="173" y="120.1">3</text>
<text x="264" y="121.4">3</text>
<text x="264" y="124">4</text>
<text x="270" y="124.2">100</text>
<text x="278.4" y="121.4">7</text>
<text x="278.4" y="124">8</text>
<text x="331.3" y="124">5</text>
<text x="331.3" y="121.4">6</text>
<text x="336.6" y="122.9">RSA4</text>
<text x="345.7" y="124">1</text>
<text x="345.7" y="121.4">2</text>
<text x="95.1" y="130.3">1</text>
<text x="101" y="130.6">R85</text>
<text x="109.5" y="130.3">5</text>
<text x="158.6" y="130.3">8</text>
<text x="164.5" y="127.5">R88</text>
<text x="173" y="130.3">4</text>
<text x="264" y="129">1</text>
<text x="264" y="131.6">2</text>
<text x="269.9" y="129.3">R90</text>
<text x="278.4" y="129">5</text>
<text x="278.4" y="131.6">6</text>
<text x="331.3" y="131.6">7</text>
<text x="331.3" y="129">8</text>
<text x="337.2" y="126.2">R98</text>
<text x="337.3" y="131.3">100</text>
<text x="345.7" y="131.6">3</text>
<text x="345.7" y="129">4</text>
<text x="95.1" y="132.8">2</text>
<text x="95.1" y="135.4">3</text>
<text x="95.1" y="137.9">4</text>
<text x="100.4" y="133.9">RSA4</text>
<text x="109.5" y="132.8">6</text>
<text x="109.5" y="135.4">7</text>
<text x="109.5" y="137.9">8</text>
<text x="158.6" y="137.9">5</text>
<text x="158.6" y="135.4">6</text>
<text x="158.6" y="132.8">7</text>
<text x="163.9" y="136.9">RSA4</text>
<text x="164.6" y="132.6">100</text>
<text x="173" y="137.9">1</text>
<text x="173" y="135.4">2</text>
<text x="173" y="132.8">3</text>
<text x="264" y="134.1">3</text>
<text x="264" y="136.7">4</text>
<text x="269.3" y="132.6">RSA4</text>
<text x="270" y="136.9">100</text>
<text x="278.4" y="134.1">7</text>
<text x="278.4" y="136.7">8</text>
<text x="331.3" y="136.7">5</text>
<text x="331.3" y="134.1">6</text>
<text x="336.6" y="135.6">RSA4</text>
<text x="345.7" y="136.7">1</text>
<text x="345.7" y="134.1">2</text>
<text x="95.1" y="143">1</text>
<text x="101" y="143.3">R41</text>
<text x="101.1" y="138.2">100</text>
<text x="109.5" y="143">5</text>
<text x="158.6" y="143">8</text>
<text x="164.5" y="140.2">R86</text>
<text x="173" y="143">4</text>
<text x="264" y="141.7">1</text>
<text x="269.9" y="142">R35</text>
<text x="278.4" y="141.7">5</text>
<text x="331.3" y="141.7">8</text>
<text x="337.2" y="138.9">R97</text>
<text x="345.7" y="141.7">4</text>
<text x="95.1" y="145.5">2</text>
<text x="95.1" y="148.1">3</text>
<text x="100.4" y="146.6">RSA4</text>
<text x="109.5" y="145.5">6</text>
<text x="109.5" y="148.1">7</text>
<text x="158.6" y="148.1">6</text>
<text x="158.6" y="145.5">7</text>
<text x="163.9" y="149.6">RSA4</text>
<text x="164.6" y="145.3">100</text>
<text x="173" y="148.1">2</text>
<text x="173" y="145.5">3</text>
<text x="264" y="144.3">2</text>
<text x="264" y="146.8">3</text>
<text x="264" y="149.4">4</text>
<text x="269.3" y="145.3">RSA4</text>
<text x="270" y="149.6">100</text>
<text x="278.4" y="144.3">6</text>
<text x="278.4" y="146.8">7</text>
<text x="278.4" y="149.4">8</text>
<text x="331.3" y="149.4">5</text>
<text x="331.3" y="146.8">6</text>
<text x="331.3" y="144.3">7</text>
<text x="336.6" y="148.3">RSA4</text>
<text x="337.3" y="144">100</text>
<text x="345.7" y="149.4">1</text>
<text x="345.7" y="146.8">2</text>
<text x="345.7" y="144.3">3</text>
<text x="95.1" y="155.7">1</text>
<text x="95.1" y="150.6">4</text>
<text x="101" y="156">R40</text>
<text x="101.1" y="150.9">100</text>
<text x="109.5" y="155.7">5</text>
<text x="109.5" y="150.6">8</text>
<text x="158.6" y="150.6">5</text>
<text x="158.6" y="155.7">8</text>
<text x="164.5" y="152.9">R42</text>
<text x="173" y="150.6">1</text>
<text x="173" y="155.7">4</text>
<text x="264" y="154.4">1</text>
<text x="269.9" y="154.7">R34</text>
<text x="278.4" y="154.4">5</text>
<text x="331.3" y="154.4">8</text>
<text x="337.2" y="151.6">R36</text>
<text x="345.7" y="154.4">4</text>
<text x="95.1" y="158.2">2</text>
<text x="95.1" y="160.8">3</text>
<text x="100.4" y="159.3">RSA4</text>
<text x="109.5" y="158.2">6</text>
<text x="109.5" y="160.8">7</text>
<text x="158.6" y="160.8">6</text>
<text x="158.6" y="158.2">7</text>
<text x="164.6" y="158">100</text>
<text x="173" y="160.8">2</text>
<text x="173" y="158.2">3</text>
<text x="264" y="157">2</text>
<text x="264" y="159.5">3</text>
<text x="269.3" y="158">RSA4</text>
<text x="278.4" y="157">6</text>
<text x="278.4" y="159.5">7</text>
<text x="331.3" y="159.5">6</text>
<text x="331.3" y="157">7</text>
<text x="336.6" y="161">RSA4</text>
<text x="337.3" y="156.7">100</text>
<text x="345.7" y="159.5">2</text>
<text x="345.7" y="157">3</text>
<text x="95.1" y="163.3">4</text>
<text x="101.1" y="163.6">100</text>
<text x="109.5" y="163.3">8</text>
<text x="158.6" y="163.3">5</text>
<text x="163.9" y="162.3">RSA4</text>
<text x="164.5" y="165.6">R45</text>
<text x="173" y="163.3">1</text>
<text x="264" y="162.1">4</text>
<text x="264" y="167.1">1</text>
<text x="269.9" y="167.4">R37</text>
<text x="270" y="162.3">100</text>
<text x="278.4" y="162.1">8</text>
<text x="278.4" y="167.1">5</text>
<text x="331.3" y="167.1">8</text>
<text x="331.3" y="162.1">5</text>
<text x="337.2" y="164.3">R39</text>
<text x="345.7" y="167.1">4</text>
<text x="345.7" y="162.1">1</text>
<text x="95.1" y="168.4">1</text>
<text x="95.1" y="170.9">2</text>
<text x="95.1" y="173.5">3</text>
<text x="100.4" y="172">RSA4</text>
<text x="101" y="168.7">R43</text>
<text x="109.5" y="168.4">5</text>
<text x="109.5" y="170.9">6</text>
<text x="109.5" y="173.5">7</text>
<text x="158.6" y="173.5">6</text>
<text x="158.6" y="170.9">7</text>
<text x="158.6" y="168.4">8</text>
<text x="164.6" y="170.7">100</text>
<text x="173" y="173.5">2</text>
<text x="173" y="170.9">3</text>
<text x="173" y="168.4">4</text>
<text x="264" y="169.7">2</text>
<text x="264" y="172.2">3</text>
<text x="269.3" y="170.7">RSA4</text>
<text x="278.4" y="169.7">6</text>
<text x="278.4" y="172.2">7</text>
<text x="331.3" y="172.2">6</text>
<text x="331.3" y="169.7">7</text>
<text x="336.6" y="173.7">RSA4</text>
<text x="337.3" y="169.4">100</text>
<text x="345.7" y="172.2">2</text>
<text x="345.7" y="169.7">3</text>
<text x="95.1" y="176">4</text>
<text x="101.1" y="176.3">100</text>
<text x="109.5" y="176">8</text>
<text x="158.6" y="176">5</text>
<text x="163.9" y="175">RSA4</text>
<text x="164.5" y="178.3">R44</text>
<text x="173" y="176">1</text>
<text x="264" y="174.8">4</text>
<text x="264" y="179.8">1</text>
<text x="270" y="175">100</text>
<text x="278.4" y="174.8">8</text>
<text x="278.4" y="179.8">5</text>
<text x="331.3" y="174.8">5</text>
<text x="331.3" y="179.8">8</text>
<text x="337.2" y="177">R38</text>
<text x="345.7" y="174.8">1</text>
<text x="345.7" y="179.8">4</text>
<text x="95.1" y="181.1">1</text>
<text x="95.1" y="183.6">2</text>
<text x="100.4" y="184.7">RSA4</text>
<text x="101" y="181.4">R99</text>
<text x="109.5" y="181.1">5</text>
<text x="109.5" y="183.6">6</text>
<text x="158.6" y="183.6">7</text>
<text x="158.6" y="181.1">8</text>
<text x="164.6" y="183.4">100</text>
<text x="173" y="183.6">3</text>
<text x="173" y="181.1">4</text>
<text x="264" y="182.4">2</text>
<text x="264" y="184.9">3</text>
<text x="269.3" y="183.4">RSA4</text>
<text x="269.3" y="180.1">R101</text>
<text x="278.4" y="182.4">6</text>
<text x="278.4" y="184.9">7</text>
<text x="331.3" y="184.9">6</text>
<text x="331.3" y="182.4">7</text>
<text x="337.3" y="182.1">100</text>
<text x="345.7" y="184.9">2</text>
<text x="345.7" y="182.4">3</text>
<text x="95.1" y="186.2">3</text>
<text x="95.1" y="188.7">4</text>
<text x="101.1" y="189">100</text>
<text x="109.5" y="186.2">7</text>
<text x="109.5" y="188.7">8</text>
<text x="158.6" y="188.7">5</text>
<text x="158.6" y="186.2">6</text>
<text x="163.9" y="187.7">RSA4</text>
<text x="163.9" y="191">R100</text>
<text x="173" y="188.7">1</text>
<text x="173" y="186.2">2</text>
<text x="264" y="187.5">4</text>
<text x="270" y="187.7">100</text>
<text x="278.4" y="187.5">8</text>
<text x="331.3" y="187.5">5</text>
<text x="336.6" y="186.4">RSA4</text>
<text x="336.7" y="189.7">R102</text>
<text x="345.7" y="187.5">1</text>
<text x="401.7" y="272">4</text>
<text x="408.5" y="272">19</text>
</g>
</svg>
